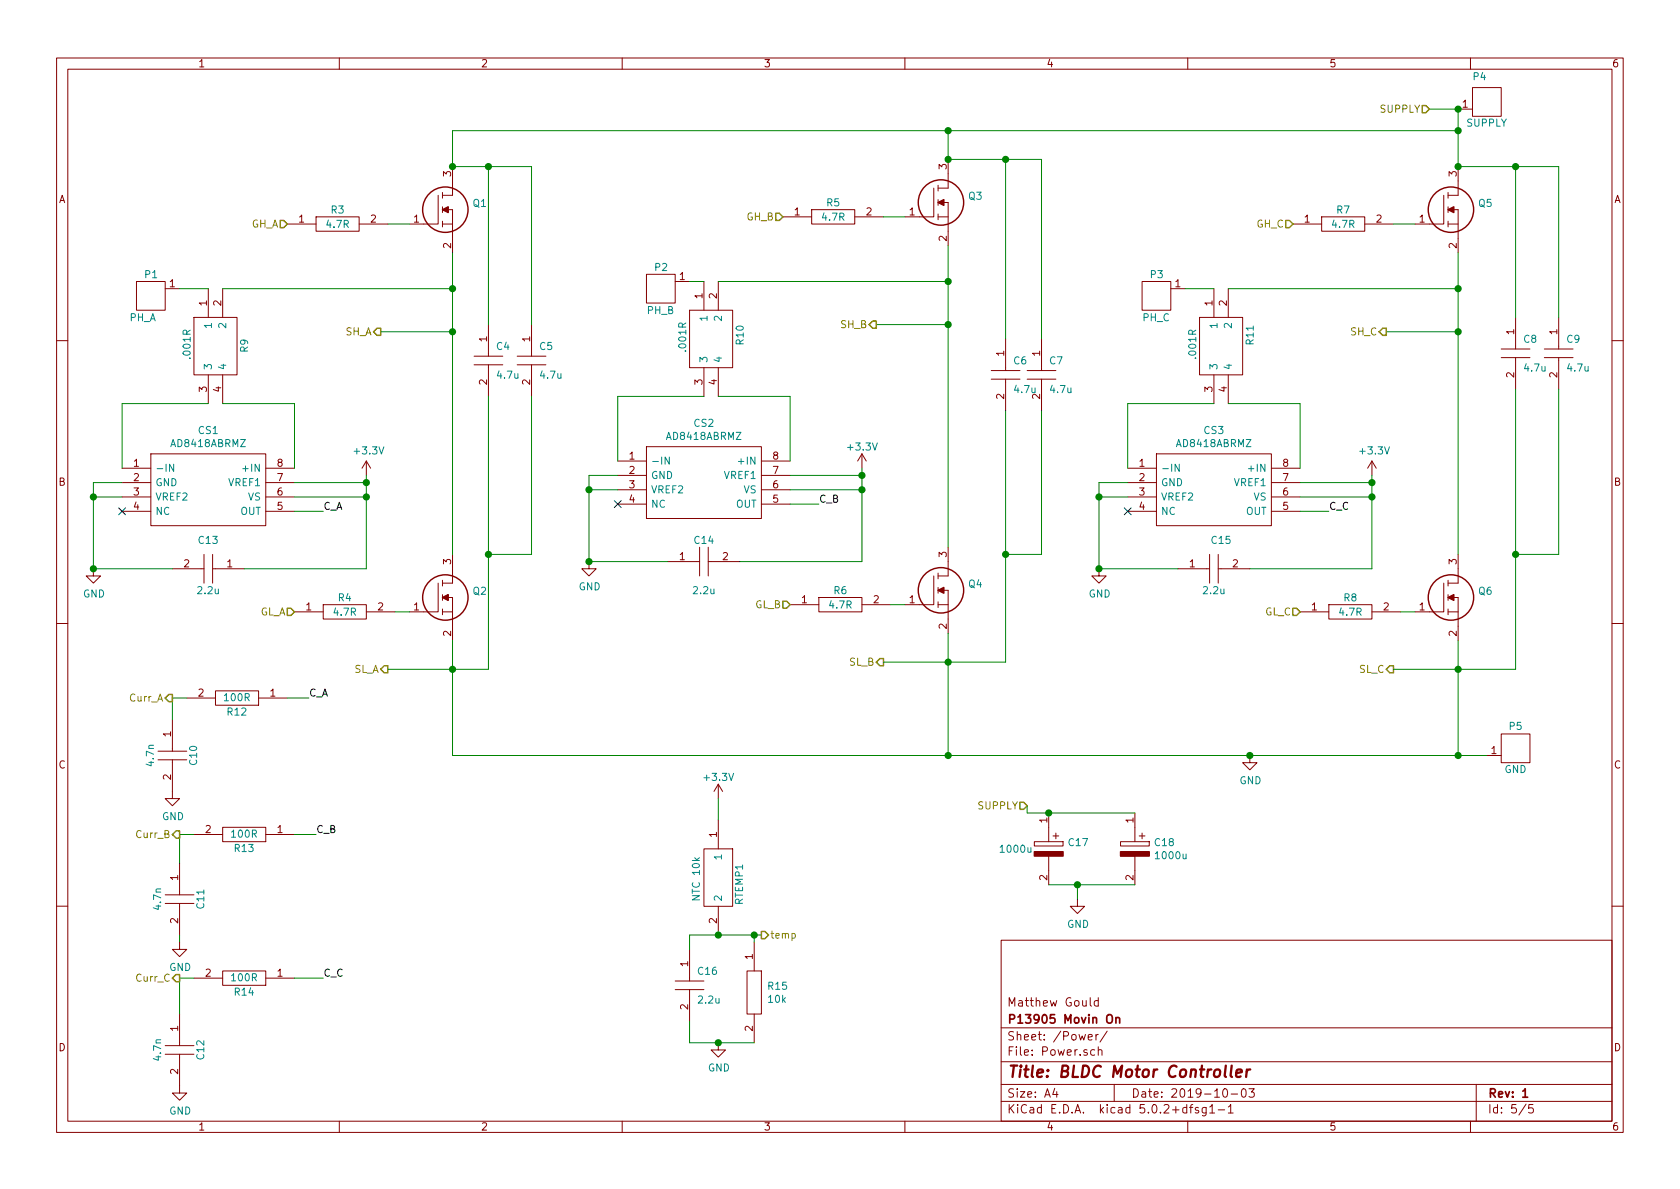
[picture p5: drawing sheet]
<svg xmlns="http://www.w3.org/2000/svg" width="297mm" height="210mm" viewBox="0 0 297 210" stroke-linecap="round" stroke-linejoin="round" font-family="sans-serif">
<g fill="none" stroke="#840000" stroke-width=".18">
<path d="M10 10.3h277v189.9h-277zM12 12.2h273v186.1h-273zM60 10.3v1.9M110 10.3v1.9M160 10.3v1.9M210 10.3v1.9M257.8 19.3h2.5M260 10.3v1.9M260.3 15.5h5.1v5.1h-5.1zM50.8 39.6h5.1M55.9 38.3h7.6v2.6h-7.6zM63.5 39.6h5.1"/>
<path d="M77.5 34.5v5.1h-5.1M78.2 37.1h1.8v7.6M78.2 39.6h1.8M78.2 34v1M78.2 36.6v1M78.2 39.1v1M80 29.5v5h-1.8M138.4 38.3h5.1M143.5 37.1h7.6v2.5h-7.6zM151.1 38.3h5.1M165.1 33.3v5h-5.1M165.9 35.8h1.7v7.6"/>
<path d="M165.9 38.3h1.7M165.9 32.8v1M165.9 35.3v1M165.9 37.8v1.1M167.6 28.2v5.1h-1.7M228.6 39.6h5.1M233.7 38.3h7.6v2.6h-7.6zM241.3 39.6h5.1M255.3 34.5v5.1h-5.1M256 37.1h1.8v7.6M256 39.6h1.8M256 34v1"/>
<path d="M256 36.6v1M256 39.1v1M257.8 29.5v5h-1.8M24.1 49.8h5.1v5.1h-5.1zM29.2 51h2.5M34.3 56.1h7.6v10.2h-7.6zM36.8 51v5.1M39.4 51v5.1M86.4 57.4v5.6M94 57.4v5.6M114.3 48.5h5.1v5.1h-5.1zM119.4 49.8h2.5"/>
<path d="M121.9 54.9h7.6v10.1h-7.6zM124.5 49.8v5.1M127 49.8v5.1M177.8 59.9v5.6M184.1 59.9v5.6M201.9 49.8h5.1v5.1h-5.1zM207 51h2.5M212.1 56.1h7.6v10.2h-7.6zM214.6 51v5.1M217.2 51v5.1M268 56.1v5.6M275.6 56.1v5.6"/>
<path d="M10 60.2h2M36.8 66.3v5.1M39.4 66.3v5.1M83.8 63h5.1M83.8 64.5h5.1M86.4 64.5v5.6M91.4 63h5.1M91.4 64.5h5.1M94 64.5v5.6M114.3 79h20.3v12.7h-20.3zM124.5 65v5.1M127 65v5.1"/>
<path d="M175.3 65.5h5M175.3 67.1h5M177.8 67.1v5.5M181.6 65.5h5.1M181.6 67.1h5.1M184.1 67.1v5.5M214.6 66.3v5.1M217.2 66.3v5.1M265.4 61.7h5.1M265.4 63.2h5.1M268 63.2v5.6M273 61.7h5.1"/>
<path d="M273 63.2h5.1M275.6 63.2v5.6M285 60.2h2M21.6 82.8h5.1M21.6 85.3h5.1M21.6 87.9h5.1M21.6 90.4h5.1M26.7 80.3h20.3v12.7h-20.3zM36.1 98v5.1M37.6 98v5.1M47 82.8h5.1M47 85.3h5.1"/>
<path d="M47 87.9h5.1M47 90.4h5.1M64.8 81.5l-.8 1.3M64.8 81.5v2.6M64.8 81.5l.7 1.3M80 98v5.1h-1.8M104.1 99.3v1.3h1.3l-1.3 1.2-1.2-1.2h1.2M109.2 81.5h5.1M109.2 84.1h5.1M109.2 86.6h5.1M109.2 89.1h5.1M118.1 99.3h5.6"/>
<path d="M123.7 96.8v5M125.2 96.8v5M125.2 99.3h5.6M134.6 81.5h5.1M134.6 84.1h5.1M134.6 86.6h5.1M134.6 89.1h5.1M152.4 80.3l-.8 1.2M152.4 80.3v2.5M152.4 80.3l.8 1.2M167.6 96.8v5h-1.7M199.4 82.8h5.1"/>
<path d="M199.4 85.3h5.1M199.4 87.9h5.1M199.4 90.4h5.1M204.5 80.3h20.3v12.7h-20.3zM213.9 98v5.1M215.4 98v5.1M224.8 82.8h5.1M224.8 85.3h5.1M224.8 87.9h5.1M224.8 90.4h5.1M242.6 81.5l-.8 1.3M242.6 81.5v2.6"/>
<path d="M242.6 81.5l.7 1.3M257.8 98v5.1h-1.8M10 110.3h2M16.5 100.6v1.2h1.3l-1.3 1.3-1.3-1.3h1.3M30.5 100.6h5.6M37.6 100.6h5.6M52.1 108.2h5M57.1 106.9h7.7v2.6h-7.7zM64.8 108.2h5M77.5 103.1v5.1h-5.1M78.2 108.2h1.8M78.2 105.7h1.8v7.6"/>
<path d="M78.2 102.6v1M78.2 105.2v1M78.2 107.7v1M139.7 106.9h5.1M144.8 105.7h7.6v2.5h-7.6zM152.4 106.9h5.1M165.1 101.8v5.1h-5.1M165.9 104.4h1.7v7.6M165.9 101.3v1.1M165.9 103.9v1M165.9 106.4v1M165.9 106.9h1.7"/>
<path d="M194.3 100.6v1.2h1.3l-1.3 1.3-1.3-1.3h1.3M208.3 100.6h5.6M215.4 100.6h5.6M229.9 108.2h5M234.9 106.9h7.7v2.6h-7.7zM242.6 108.2h5M255.3 103.1v5.1h-5.1M256 105.7h1.8v7.6M256 102.6v1M256 105.2v1M256 107.7v1M256 108.2h1.8"/>
<path d="M285 110.3h2M27.9 132.8h5.1M27.9 134.4h5.1M30.5 134.4v6.8h1.2l-1.2 1.3-1.3-1.3h1.3M30.5 127.2v5.6M33 123.4h5.1M38.1 122.2h7.6v2.5h-7.6zM45.7 123.4h5.1M127 138.7v2.5M127 138.7l-.8 1.2M127 138.7l.8 1.2M221 133.6v1.3h1.2l-1.2 1.2-1.3-1.2h1.3"/>
<path d="M262.9 133.6h2.5M265.4 129.8h5.1v5.1h-5.1zM29.2 158.2h5.1M29.2 159.8h5.1M31.7 152.6v5.6M31.7 159.8v5.5M34.3 147.6h5.1M39.4 146.3h7.6v2.5h-7.6zM47 147.6h5.1M124.5 150.1h5v10.2h-5zM127 145v5.1M182.9 148.8h5.1v.8h-5.1z"/>
<path d="M185.4 143.8v5M185.4 151.4v5.1M186.2 147.8h1M186.7 147.3v1M190.5 159v1.3h1.3l-1.3 1.2-1.3-1.2h1.3M198.1 148.8h5.1v.8h-5.1zM200.7 143.8v5M200.7 151.4v5.1M201.4 147.8h1M201.9 147.3v1M10 160.2h2M31.7 166.6v1.3h1.3l-1.3 1.3-1.2-1.3h1.2"/>
<path d="M31.7 179.3v5.6M34.3 173h5.1M39.4 171.7h7.6v2.5h-7.6zM47 173h5.1M119.4 173.5h5.1M119.4 175h5.1M121.9 167.9v5.6M121.9 175v5.6M127 160.3v5M132.1 171.7h2.5v7.6h-2.5zM133.3 166.6v5.1M133.3 179.3v5.1"/>
<path d="M177 166.3h108v32h-108zM192.8 176.4v1.3l.2 .2M194.2 177l-.4-.1-.3 .3v.6l.3 .1 .4-.1M194.2 176.4v1.5M285 160.2h2M29.2 184.9h5.1M29.2 186.4h5.1M31.7 186.4v6.9h1.3l-1.3 1.3-1.2-1.3h1.2M60 198.3v1.9M110 198.3v1.9M127 184.4v1.3h1.3l-1.3 1.2-1.3-1.2h1.3M160 198.3v1.9"/>
<path d="M177 194.8h108M177 191.8h108M177 187.8h108M177 181.8h108M186.5 192.5l-.4 1h1M186.8 193v1M192.4 183.4l.7-.1v-.3l-.5-.1-.2 .2 .1 .7h.6M193.5 185.7l-.4-.1-.3 .3 .1 .6 .2 .1 .4-.1M193.8 182.9v1M194.2 185.7h.1a.37 .37 0 0 1 .5 .1v.8M194.2 182.9l-.4 .2v.1M194.2 185.1v1.5"/>
<path d="M195.8 182.3l-1.3 2M197 191.8v3M210 198.3v1.9M210.3 195.8h.6M210.9 195.3l-.4 .2v1.3M211.9 195.9l-.4-.1-.2 .2 .1 .3 .5 .1v.3h-.6M213.3 195.8v1.2l-.3 .3h-.4M213.3 195.9l-.5-.1-.3 .3 .1 .6 .2 .1 .5-.1M213.9 195.8l.4-.5v1.5M213.9 196.8h.9M215.4 196.3h1.1M216.3 192.7l.4-.2a.94 .94 0 0 1 0 1.5 .79 .79 0 0 1-.4-1.3z"/>
<path d="M217.2 195.8l.4-.5v1.5M217.2 196.8h.8M217.7 193.5h1.1M219.6 192.7l.4-.2a.94 .94 0 0 1 0 1.5 .82 .82 0 0 1-.4-1.3zM220.8 192.5h1l-.5 .6 .4 .1v.7l-.2 .1-.7-.1M260 198.3v1.9M261 191.8v6.5M269.8 195.2l-1.2 2M271 195.3h-.7v.7l.2-.1 .5 .1 .1 .2-.1 .5-.2 .1-.5-.1"/>
</g>
<path d="M195.7 179.6a.5 .5 0 0 1 .6-.2 .5 .5 0 0 1 .4 .5v.5a.5 .5 0 0 1-.5 .5 .5 .5 0 0 1-.5-.5zM197.3 179.9v1M197.3 180.1l.1-.1a.37 .37 0 0 1 .6 .1v.8M269.2 193l.5-.5v1.5M269.2 194h.9" fill="none" stroke="#840000" stroke-width=".3"/>
<path d="M217.8 188.4l-.2 1.8 .2 .2M218.6 189.8l1-.2-.1-.4-.6-.1-.3 .3v.9l.2 .1 .6-.1M220.5 189.1l-.2 1.3M221.1 189.1a.55 .55 0 0 0-.7 .4" fill="none" stroke="#840000" stroke-width=".41"/>
<g fill="none" stroke="#840000" stroke-width=".25">
<circle cx="78.7" cy="37.1" r="4"/>
<circle cx="166.4" cy="35.8" r="4"/>
<circle cx="256.5" cy="37.1" r="4"/>
<circle cx="78.7" cy="105.7" r="4"/>
<circle cx="166.4" cy="104.4" r="4"/>
<circle cx="256.5" cy="105.7" r="4"/>
</g>
<g fill="#840000" stroke="#840000" stroke-width=".25">
<path d="M256 37.1l1-.5v1z"/>
<path d="M256 105.7l1-.5v1z"/>
<path d="M165.9 35.8l1-.5v1z"/>
<path d="M165.9 104.4l1-.5v1z"/>
<path d="M78.2 37.1l1-.5v1z"/>
<path d="M78.2 105.7l1-.5v1z"/>
<path d="M198.1 150.6h5.1v.8h-5.1z"/>
<path d="M182.9 150.6h5.1v.8h-5.1z"/>
</g>
<path d="M30.7 82.1v1.3l-.7-1.3v1.3M118.3 80.8v1.3l-.7-1.3v1.3M208.5 82.1v1.3l-.7-1.3v1.3" fill="none" stroke="#008484" stroke-width=".18"/>
<g fill="none" stroke="#008400" stroke-width=".18">
<path d="M252.7 19.3h5.1v10.2h17.8v26.6M68.6 39.6h3.8M86.4 29.5v27.9M156.2 38.3h3.8M167.6 23.1v5.1h16.5v31.7M177.8 28.2v31.7M246.4 39.6h3.8M257.8 23.1h-177.8v6.4h14v27.9M268 29.5v26.6M31.7 51h5.1M39.4 51h40.6M67.3 58.7h12.7"/>
<path d="M80 44.7v53.3M121.9 49.8h2.6M127 49.8h40.6M154.9 57.4h12.7M167.6 43.4v53.4M209.5 51h5.1M217.2 51h40.6M245.1 58.7h12.7M257.8 44.7v53.3M36.8 71.4h-15.2v11.4M39.4 71.4h12.7v11.4M86.4 70.1v48.3h-17.8"/>
<path d="M94 70.1v27.9h-7.6M124.5 70.1h-15.3v11.4M127 70.1h12.7v11.4M177.8 72.6v44.5h-21.6M184.1 72.6v25.4h-6.3M214.6 71.4h-15.2v11.4M217.2 71.4h12.7v11.4M268 68.8v49.6h-21.6M275.6 68.8v29.2h-7.6M16.5 87.9h5.1M21.6 85.3h-5.1v15.3h14M52.1 87.9h12.7"/>
<path d="M52.1 85.3h12.7M52.1 90.4h5M64.8 84.1v16.5h-21.6M104.1 86.6h5.1M109.2 84.1h-5.1v15.2h14M139.7 86.6h12.7M139.7 84.1h12.7M139.7 89.1h5.1M152.4 82.8v16.5h-21.6M194.3 87.9h5.1M199.4 85.3h-5.1v15.3h14M229.9 87.9h12.7"/>
<path d="M229.9 85.3h12.7M229.9 90.4h5M242.6 84.1v16.5h-21.6M69.8 108.2h2.6M80 113.3v20.3h182.9M157.5 106.9h2.5M167.6 112v21.6M247.6 108.2h2.6M257.8 113.3v20.3M33 123.4h-2.5v3.8M50.8 123.4h3.8M34.3 147.6h-2.6v5"/>
<path d="M52.1 147.6h3.8M127 141.2v3.8M181.6 142.5v1.3h19.1M185.4 156.5h15.3M190.5 156.5v2.5M198.1 151.4h2.6M31.7 165.3v1.3M34.3 173h-2.6v6.3M52.1 173h5M133.3 165.3v1.3M134.6 165.3h-12.7v2.6M121.9 180.6v3.8h11.4"/>
</g>
<g fill="#008400" stroke="#008400" stroke-width=".25">
<circle cx="268" cy="98" r=".51"/>
<circle cx="257.8" cy="29.5" r=".51"/>
<circle cx="242.6" cy="85.3" r=".51"/>
<circle cx="242.6" cy="87.9" r=".51"/>
<circle cx="194.3" cy="87.9" r=".51"/>
<circle cx="194.3" cy="100.6" r=".51"/>
<circle cx="268" cy="29.5" r=".51"/>
<circle cx="257.8" cy="58.7" r=".51"/>
<circle cx="257.8" cy="118.4" r=".51"/>
<circle cx="257.8" cy="51" r=".51"/>
<circle cx="152.4" cy="84.1" r=".51"/>
<circle cx="152.4" cy="86.6" r=".51"/>
<circle cx="104.1" cy="86.6" r=".51"/>
<circle cx="104.1" cy="99.3" r=".51"/>
<circle cx="177.8" cy="28.2" r=".51"/>
<circle cx="167.6" cy="57.4" r=".51"/>
<circle cx="167.6" cy="117.1" r=".51"/>
<circle cx="167.6" cy="49.8" r=".51"/>
<circle cx="64.8" cy="85.3" r=".51"/>
<circle cx="64.8" cy="87.9" r=".51"/>
<circle cx="16.5" cy="87.9" r=".51"/>
<circle cx="80" cy="58.7" r=".51"/>
<circle cx="80" cy="118.4" r=".51"/>
<circle cx="80" cy="51" r=".51"/>
<circle cx="86.4" cy="29.5" r=".51"/>
<circle cx="86.4" cy="98" r=".51"/>
<circle cx="167.6" cy="28.2" r=".51"/>
<circle cx="257.8" cy="23.1" r=".51"/>
<circle cx="167.6" cy="23.1" r=".51"/>
<circle cx="80" cy="29.5" r=".51"/>
<circle cx="177.8" cy="98" r=".51"/>
<circle cx="167.6" cy="133.6" r=".51"/>
<circle cx="16.5" cy="100.6" r=".51"/>
<circle cx="127" cy="165.3" r=".51"/>
<circle cx="133.4" cy="165.3" r=".51"/>
<circle cx="221" cy="133.6" r=".51"/>
<circle cx="185.4" cy="143.8" r=".51"/>
<circle cx="190.5" cy="156.5" r=".51"/>
<circle cx="257.8" cy="133.6" r=".51"/>
<circle cx="257.8" cy="19.3" r=".51"/>
<circle cx="127" cy="184.4" r=".51"/>
</g>
<path d="M21 89.8l1.2 1.2M22.2 89.8l-1.2 1.2M108.6 88.5l1.2 1.3M109.8 88.5l-1.2 1.3M198.8 89.8l1.2 1.2M200 89.8l-1.2 1.2" fill="none" stroke="#000084" stroke-width=".18"/>
<g fill="none" stroke="#848400" stroke-width=".25">
<path d="M251.5 18.7h.6l.6 .6-.6 .6h-.6zM49.5 39h.7l.6 .6-.6 .7h-.7zM137.2 37.7h.6l.6 .6-.6 .7h-.6zM227.3 39h.7l.6 .6-.6 .7h-.7zM66.7 58h.6v1.3h-.6l-.7-.6zM154.3 56.8h.6v1.2h-.6l-.6-.6zM244.5 58h.6v1.3h-.6l-.7-.6zM50.8 107.6h.6l.7 .6-.7 .6h-.6zM67.9 117.7h.7v1.3h-.7l-.6-.6zM138.4 106.3h.7l.6 .6-.6 .7h-.7zM155.6 116.5h.6v1.2h-.6l-.7-.6zM228.6 107.6h.6l.7 .6-.7 .6h-.6z"/>
<path d="M245.7 117.7h.7v1.3h-.7l-.6-.6zM29.8 122.8h.7v1.3h-.7l-.6-.7zM30.5 147.6l.6-.7h.6v1.3h-.6zM180.3 141.9h.7l.6 .6-.6 .6h-.7zM31.1 172.3h.6v1.3h-.6l-.6-.6zM134.6 164.7h.7l.6 .6-.6 .7h-.7z"/>
</g>
<text font-size="2.8" fill="#840000" x="178" y="190.5">Title: BLDC Motor Controller</text>
<g font-size="2.1" fill="#840000">
<text x="178" y="178">Matthew Gould</text>
<text x="178" y="184">Sheet: /Power/</text>
<text x="178" y="181">P13905 Movin On</text>
<text x="178" y="186.7">File: Power.sch</text>
<text x="178" y="196.9">KiCad E.D.A. kicad 5.0.2+dfsg1-1</text>
<text x="178" y="194.1">Size: A4</text>
<text x="200" y="194.1">Date: 2019-10-03</text>
<text x="263" y="194.1">Rev: 1</text>
<text x="263" y="196.9">Id: 5/5</text>
</g>
<g font-size="1.8" fill="#840000">
<text x="35" y="11.9">1</text>
<text x="85" y="11.9">2</text>
<text x="135" y="11.9">3</text>
<text x="185" y="11.9">4</text>
<text x="235" y="11.9">5</text>
<text x="285" y="11.9">6</text>
<text x="258.6" y="19">1</text>
<text x="167.4" y="29.9" transform="rotate(-90 167.4 29.9)">3</text>
<text x="10.4" y="35.9">A</text>
<text x="79.8" y="31.2" transform="rotate(-90 79.8 31.2)">3</text>
<text x="257.6" y="31.2" transform="rotate(-90 257.6 31.2)">3</text>
<text x="285.4" y="35.9">A</text>
<text x="52.9" y="39.4">1</text>
<text x="65.6" y="39.4">2</text>
<text x="73.2" y="39.4">1</text>
<text x="140.5" y="38.1">1</text>
<text x="153.2" y="38.1">2</text>
<text x="160.8" y="38.1">1</text>
<text x="230.7" y="39.4">1</text>
<text x="243.4" y="39.4">2</text>
<text x="251" y="39.4">1</text>
<text x="79.8" y="43.9" transform="rotate(-90 79.8 43.9)">2</text>
<text x="167.4" y="42.6" transform="rotate(-90 167.4 42.6)">2</text>
<text x="257.6" y="43.9" transform="rotate(-90 257.6 43.9)">2</text>
<text x="30" y="50.8">1</text>
<text x="120.2" y="49.5">1</text>
<text x="124.2" y="52.8" transform="rotate(-90 124.2 52.8)">1</text>
<text x="126.7" y="52.8" transform="rotate(-90 126.7 52.8)">2</text>
<text x="207.8" y="50.8">1</text>
<text x="36.6" y="54.1" transform="rotate(-90 36.6 54.1)">1</text>
<text x="39.1" y="54.1" transform="rotate(-90 39.1 54.1)">2</text>
<text x="214.4" y="54.1" transform="rotate(-90 214.4 54.1)">1</text>
<text x="216.9" y="54.1" transform="rotate(-90 216.9 54.1)">2</text>
<text x="267.7" y="59.2" transform="rotate(-90 267.7 59.2)">1</text>
<text x="275.3" y="59.2" transform="rotate(-90 275.3 59.2)">1</text>
<text x="86.1" y="60.4" transform="rotate(-90 86.1 60.4)">1</text>
<text x="93.7" y="60.4" transform="rotate(-90 93.7 60.4)">1</text>
<text x="177.5" y="63" transform="rotate(-90 177.5 63)">1</text>
<text x="183.9" y="63" transform="rotate(-90 183.9 63)">1</text>
<text x="36.6" y="69.3" transform="rotate(-90 36.6 69.3)">3</text>
<text x="39.1" y="69.3" transform="rotate(-90 39.1 69.3)">4</text>
<text x="86.1" y="68" transform="rotate(-90 86.1 68)">2</text>
<text x="93.7" y="68" transform="rotate(-90 93.7 68)">2</text>
<text x="124.2" y="68" transform="rotate(-90 124.2 68)">3</text>
<text x="126.7" y="68" transform="rotate(-90 126.7 68)">4</text>
<text x="177.5" y="70.6" transform="rotate(-90 177.5 70.6)">2</text>
<text x="183.9" y="70.6" transform="rotate(-90 183.9 70.6)">2</text>
<text x="214.4" y="69.3" transform="rotate(-90 214.4 69.3)">3</text>
<text x="216.9" y="69.3" transform="rotate(-90 216.9 69.3)">4</text>
<text x="267.7" y="66.8" transform="rotate(-90 267.7 66.8)">2</text>
<text x="275.3" y="66.8" transform="rotate(-90 275.3 66.8)">2</text>
<text x="23.6" y="82.5">1</text>
<text x="49" y="82.5">8</text>
<text x="111.3" y="81.3">1</text>
<text x="111.3" y="83.8">2</text>
<text x="136.7" y="81.3">8</text>
<text x="136.7" y="83.8">7</text>
<text x="201.4" y="82.5">1</text>
<text x="226.8" y="82.5">8</text>
<text x="10.4" y="85.9">B</text>
<text x="23.6" y="85.1">2</text>
<text x="23.6" y="87.6">3</text>
<text x="49" y="85.1">7</text>
<text x="49" y="87.6">6</text>
<text x="111.3" y="86.4">3</text>
<text x="111.3" y="88.9">4</text>
<text x="136.7" y="86.4">6</text>
<text x="136.7" y="88.9">5</text>
<text x="201.4" y="85.1">2</text>
<text x="201.4" y="87.6">3</text>
<text x="226.8" y="85.1">7</text>
<text x="226.8" y="87.6">6</text>
<text x="285.4" y="85.9">B</text>
<text x="23.6" y="90.2">4</text>
<text x="49" y="90.2">5</text>
<text x="201.4" y="90.2">4</text>
<text x="226.8" y="90.2">5</text>
<text x="32.5" y="100.3">2</text>
<text x="40.2" y="100.3">1</text>
<text x="79.8" y="99.8" transform="rotate(-90 79.8 99.8)">3</text>
<text x="120.2" y="99.1">1</text>
<text x="127.8" y="99.1">2</text>
<text x="167.4" y="98.5" transform="rotate(-90 167.4 98.5)">3</text>
<text x="210.3" y="100.3">1</text>
<text x="218" y="100.3">2</text>
<text x="257.6" y="99.8" transform="rotate(-90 257.6 99.8)">3</text>
<text x="54.1" y="107.9">1</text>
<text x="66.8" y="107.9">2</text>
<text x="73.2" y="107.9">1</text>
<text x="141.8" y="106.7">1</text>
<text x="154.5" y="106.7">2</text>
<text x="160.8" y="106.7">1</text>
<text x="231.9" y="107.9">1</text>
<text x="244.6" y="107.9">2</text>
<text x="251" y="107.9">1</text>
<text x="79.8" y="112.5" transform="rotate(-90 79.8 112.5)">2</text>
<text x="167.4" y="111.2" transform="rotate(-90 167.4 111.2)">2</text>
<text x="257.6" y="112.5" transform="rotate(-90 257.6 112.5)">2</text>
<text x="35.1" y="123.2">2</text>
<text x="47.8" y="123.2">1</text>
<text x="30.2" y="130.3" transform="rotate(-90 30.2 130.3)">1</text>
<text x="10.4" y="135.9">C</text>
<text x="30.2" y="137.9" transform="rotate(-90 30.2 137.9)">2</text>
<text x="263.7" y="133.3">1</text>
<text x="285.4" y="135.9">C</text>
<text x="36.3" y="147.3">2</text>
<text x="49" y="147.3">1</text>
<text x="126.7" y="148.1" transform="rotate(-90 126.7 148.1)">1</text>
<text x="185.2" y="145.5" transform="rotate(-90 185.2 145.5)">1</text>
<text x="200.4" y="145.5" transform="rotate(-90 200.4 145.5)">1</text>
<text x="31.5" y="155.7" transform="rotate(-90 31.5 155.7)">1</text>
<text x="185.2" y="155.7" transform="rotate(-90 185.2 155.7)">2</text>
<text x="200.4" y="155.7" transform="rotate(-90 200.4 155.7)">2</text>
<text x="31.5" y="163.3" transform="rotate(-90 31.5 163.3)">2</text>
<text x="126.7" y="163.3" transform="rotate(-90 126.7 163.3)">2</text>
<text x="36.3" y="172.7">2</text>
<text x="49" y="172.7">1</text>
<text x="121.7" y="170.9" transform="rotate(-90 121.7 170.9)">1</text>
<text x="133.1" y="169.6" transform="rotate(-90 133.1 169.6)">1</text>
<text x="121.7" y="178.5" transform="rotate(-90 121.7 178.5)">2</text>
<text x="10.4" y="185.9">D</text>
<text x="31.5" y="182.3" transform="rotate(-90 31.5 182.3)">1</text>
<text x="133.1" y="182.3" transform="rotate(-90 133.1 182.3)">2</text>
<text x="285.4" y="185.9">D</text>
<text x="31.5" y="190" transform="rotate(-90 31.5 190)">2</text>
<text x="35" y="199.9">1</text>
<text x="85" y="199.9">2</text>
<text x="135" y="199.9">3</text>
<text x="185" y="199.9">4</text>
<text x="235" y="199.9">5</text>
<text x="285" y="199.9">6</text>
</g>
<g font-size="1.8" fill="#008484">
<text x="260.5" y="14.2">P4</text>
<text x="259.3" y="22.4">SUPPLY</text>
<text x="171.3" y="35.3">Q3</text>
<text x="57.8" y="40.3">4.7R</text>
<text x="58.6" y="37.8">R3</text>
<text x="83.7" y="36.6">Q1</text>
<text x="145.5" y="39">4.7R</text>
<text x="146.2" y="36.5">R5</text>
<text x="235.6" y="40.3">4.7R</text>
<text x="236.4" y="37.8">R7</text>
<text x="261.5" y="36.6">Q5</text>
<text x="115.8" y="47.9">P2</text>
<text x="25.7" y="49.2">P1</text>
<text x="203.5" y="49.2">P3</text>
<text x="22.9" y="56.8">PH_A</text>
<text x="37.5" y="57.9" transform="rotate(-90 37.5 57.9)">1</text>
<text x="40" y="57.9" transform="rotate(-90 40 57.9)">2</text>
<text x="114.4" y="55.5">PH_B</text>
<text x="125.1" y="56.6" transform="rotate(-90 125.1 56.6)">1</text>
<text x="127.6" y="56.6" transform="rotate(-90 127.6 56.6)">2</text>
<text x="202.1" y="56.8">PH_C</text>
<text x="215.3" y="57.9" transform="rotate(-90 215.3 57.9)">1</text>
<text x="217.8" y="57.9" transform="rotate(-90 217.8 57.9)">2</text>
<text x="33.7" y="63.3" transform="rotate(-90 33.7 63.3)">.001R</text>
<text x="37.5" y="65.5" transform="rotate(-90 37.5 65.5)">3</text>
<text x="40" y="65.5" transform="rotate(-90 40 65.5)">4</text>
<text x="43.9" y="62.3" transform="rotate(-90 43.9 62.3)">R9</text>
<text x="87.8" y="61.9">C4</text>
<text x="95.5" y="61.9">C5</text>
<text x="121.3" y="62" transform="rotate(-90 121.3 62)">.001R</text>
<text x="125.1" y="64.3" transform="rotate(-90 125.1 64.3)">3</text>
<text x="127.6" y="64.3" transform="rotate(-90 127.6 64.3)">4</text>
<text x="131.5" y="60.9" transform="rotate(-90 131.5 60.9)">R10</text>
<text x="179.3" y="64.4">C6</text>
<text x="185.6" y="64.4">C7</text>
<text x="211.5" y="63.3" transform="rotate(-90 211.5 63.3)">.001R</text>
<text x="215.3" y="65.5" transform="rotate(-90 215.3 65.5)">3</text>
<text x="217.8" y="65.5" transform="rotate(-90 217.8 65.5)">4</text>
<text x="221.7" y="60.9" transform="rotate(-90 221.7 60.9)">R11</text>
<text x="269.4" y="60.6">C8</text>
<text x="269.6" y="65.7">4.7u</text>
<text x="277.1" y="60.6">C9</text>
<text x="277.3" y="65.7">4.7u</text>
<text x="88" y="67">4.7u</text>
<text x="95.7" y="67">4.7u</text>
<text x="179.5" y="69.5">4.7u</text>
<text x="185.8" y="69.5">4.7u</text>
<text x="35.1" y="76.8">CS1</text>
<text x="118" y="77.8">AD8418ABRMZ</text>
<text x="122.8" y="75.5">CS2</text>
<text x="212.9" y="76.8">CS3</text>
<text x="27.4" y="83.4">-IN</text>
<text x="30.4" y="79.1">AD8418ABRMZ</text>
<text x="43.4" y="83.4">+IN</text>
<text x="62.8" y="80.4">+3.3V</text>
<text x="115.1" y="82.2">-IN</text>
<text x="131.1" y="82.2">+IN</text>
<text x="150.1" y="79.7">+3.3V</text>
<text x="205.2" y="83.4">-IN</text>
<text x="208.2" y="79.1">AD8418ABRMZ</text>
<text x="221.2" y="83.4">+IN</text>
<text x="240.6" y="80.4">+3.3V</text>
<text x="27.4" y="86">GND</text>
<text x="27.4" y="88.5">VREF2</text>
<text x="40.5" y="86">VREF1</text>
<text x="43.9" y="88.5">VS</text>
<text x="115.1" y="84.7">GND</text>
<text x="115.1" y="87.2">VREF2</text>
<text x="115.1" y="89.8">NC</text>
<text x="128.2" y="84.7">VREF1</text>
<text x="130.1" y="89.8">OUT</text>
<text x="131.5" y="87.2">VS</text>
<text x="205.2" y="86">GND</text>
<text x="205.2" y="88.5">VREF2</text>
<text x="218.3" y="86">VREF1</text>
<text x="221.7" y="88.5">VS</text>
<text x="27.4" y="91.1">NC</text>
<text x="42.5" y="91.1">OUT</text>
<text x="205.2" y="91.1">NC</text>
<text x="220.3" y="91.1">OUT</text>
<text x="35.2" y="96.2">C13</text>
<text x="122.8" y="96.2">C14</text>
<text x="214.3" y="96.2">C15</text>
<text x="14.7" y="105.7">GND</text>
<text x="35.1" y="105.1">2.2u</text>
<text x="59.8" y="106.3">R4</text>
<text x="83.7" y="105.2">Q2</text>
<text x="102.3" y="104.4">GND</text>
<text x="122.7" y="105.1">2.2u</text>
<text x="146.7" y="107.6">4.7R</text>
<text x="147.5" y="105.1">R6</text>
<text x="171.3" y="103.9">Q4</text>
<text x="192.5" y="105.7">GND</text>
<text x="212.9" y="105.1">2.2u</text>
<text x="237.6" y="106.3">R8</text>
<text x="261.5" y="105.2">Q6</text>
<text x="59.1" y="108.9">4.7R</text>
<text x="236.9" y="108.9">4.7R</text>
<text x="39.8" y="124">100R</text>
<text x="40.3" y="126.5">R12</text>
<text x="266.9" y="129.1">P5</text>
<text x="27.2" y="135.4" transform="rotate(-90 27.2 135.4)">4.7n</text>
<text x="34.8" y="135.2" transform="rotate(-90 34.8 135.2)">C10</text>
<text x="266" y="136.7">GND</text>
<text x="124.7" y="138.1">+3.3V</text>
<text x="219.2" y="138.7">GND</text>
<text x="28.7" y="145">GND</text>
<text x="41" y="148.1">100R</text>
<text x="189" y="149.6">C17</text>
<text x="204.2" y="149.6">C18</text>
<text x="41.5" y="150.7">R13</text>
<text x="127.6" y="151.9" transform="rotate(-90 127.6 151.9)">1</text>
<text x="177.1" y="150.8">1000u</text>
<text x="204.5" y="151.9">1000u</text>
<text x="28.5" y="160.8" transform="rotate(-90 28.5 160.8)">4.7n</text>
<text x="36.1" y="160.6" transform="rotate(-90 36.1 160.6)">C11</text>
<text x="123.7" y="159" transform="rotate(-90 123.7 159)">NTC 10k</text>
<text x="127.6" y="159.5" transform="rotate(-90 127.6 159.5)">2</text>
<text x="131.4" y="160" transform="rotate(-90 131.4 160)">RTEMP1</text>
<text x="188.7" y="164.1">GND</text>
<text x="29.9" y="171.7">GND</text>
<text x="41" y="173.5">100R</text>
<text x="123.5" y="172.4">C16</text>
<text x="41.5" y="176.1">R14</text>
<text x="123.6" y="177.5">2.2u</text>
<text x="135.9" y="175">R15</text>
<text x="135.9" y="177.3">10k</text>
<text x="28.5" y="187.4" transform="rotate(-90 28.5 187.4)">4.7n</text>
<text x="36.1" y="187.3" transform="rotate(-90 36.1 187.3)">C12</text>
<text x="125.2" y="189.5">GND</text>
<text x="29.9" y="197.1">GND</text>
</g>
<g font-size="1.8" fill="#848400">
<text x="244.1" y="19.9">SUPPLY</text>
<text x="44.4" y="40.3">GH_A</text>
<text x="132" y="39">GH_B</text>
<text x="222.2" y="40.3">GH_C</text>
<text x="61.1" y="59.3">SH_A</text>
<text x="148.7" y="58">SH_B</text>
<text x="238.9" y="59.3">SH_C</text>
<text x="133.5" y="107.6">GL_B</text>
<text x="45.8" y="108.8">GL_A</text>
<text x="223.6" y="108.8">GL_C</text>
<text x="62.5" y="119">SL_A</text>
<text x="150.2" y="117.7">SL_B</text>
<text x="240.3" y="119">SL_C</text>
<text x="23" y="124.1">Curr_A</text>
<text x="173" y="143.1">SUPPLY</text>
<text x="24.2" y="148.2">Curr_B</text>
<text x="136.1" y="166">temp</text>
<text x="24.2" y="173.6">Curr_C</text>
</g>
<g font-size="1.8">
<text x="144.8" y="88.9">C_B</text>
<text x="57.1" y="90.2">C_A</text>
<text x="234.9" y="90.2">C_C</text>
<text x="54.6" y="123.2">C_A</text>
<text x="55.9" y="147.3">C_B</text>
<text x="57.1" y="172.7">C_C</text>
</g>
</svg>
